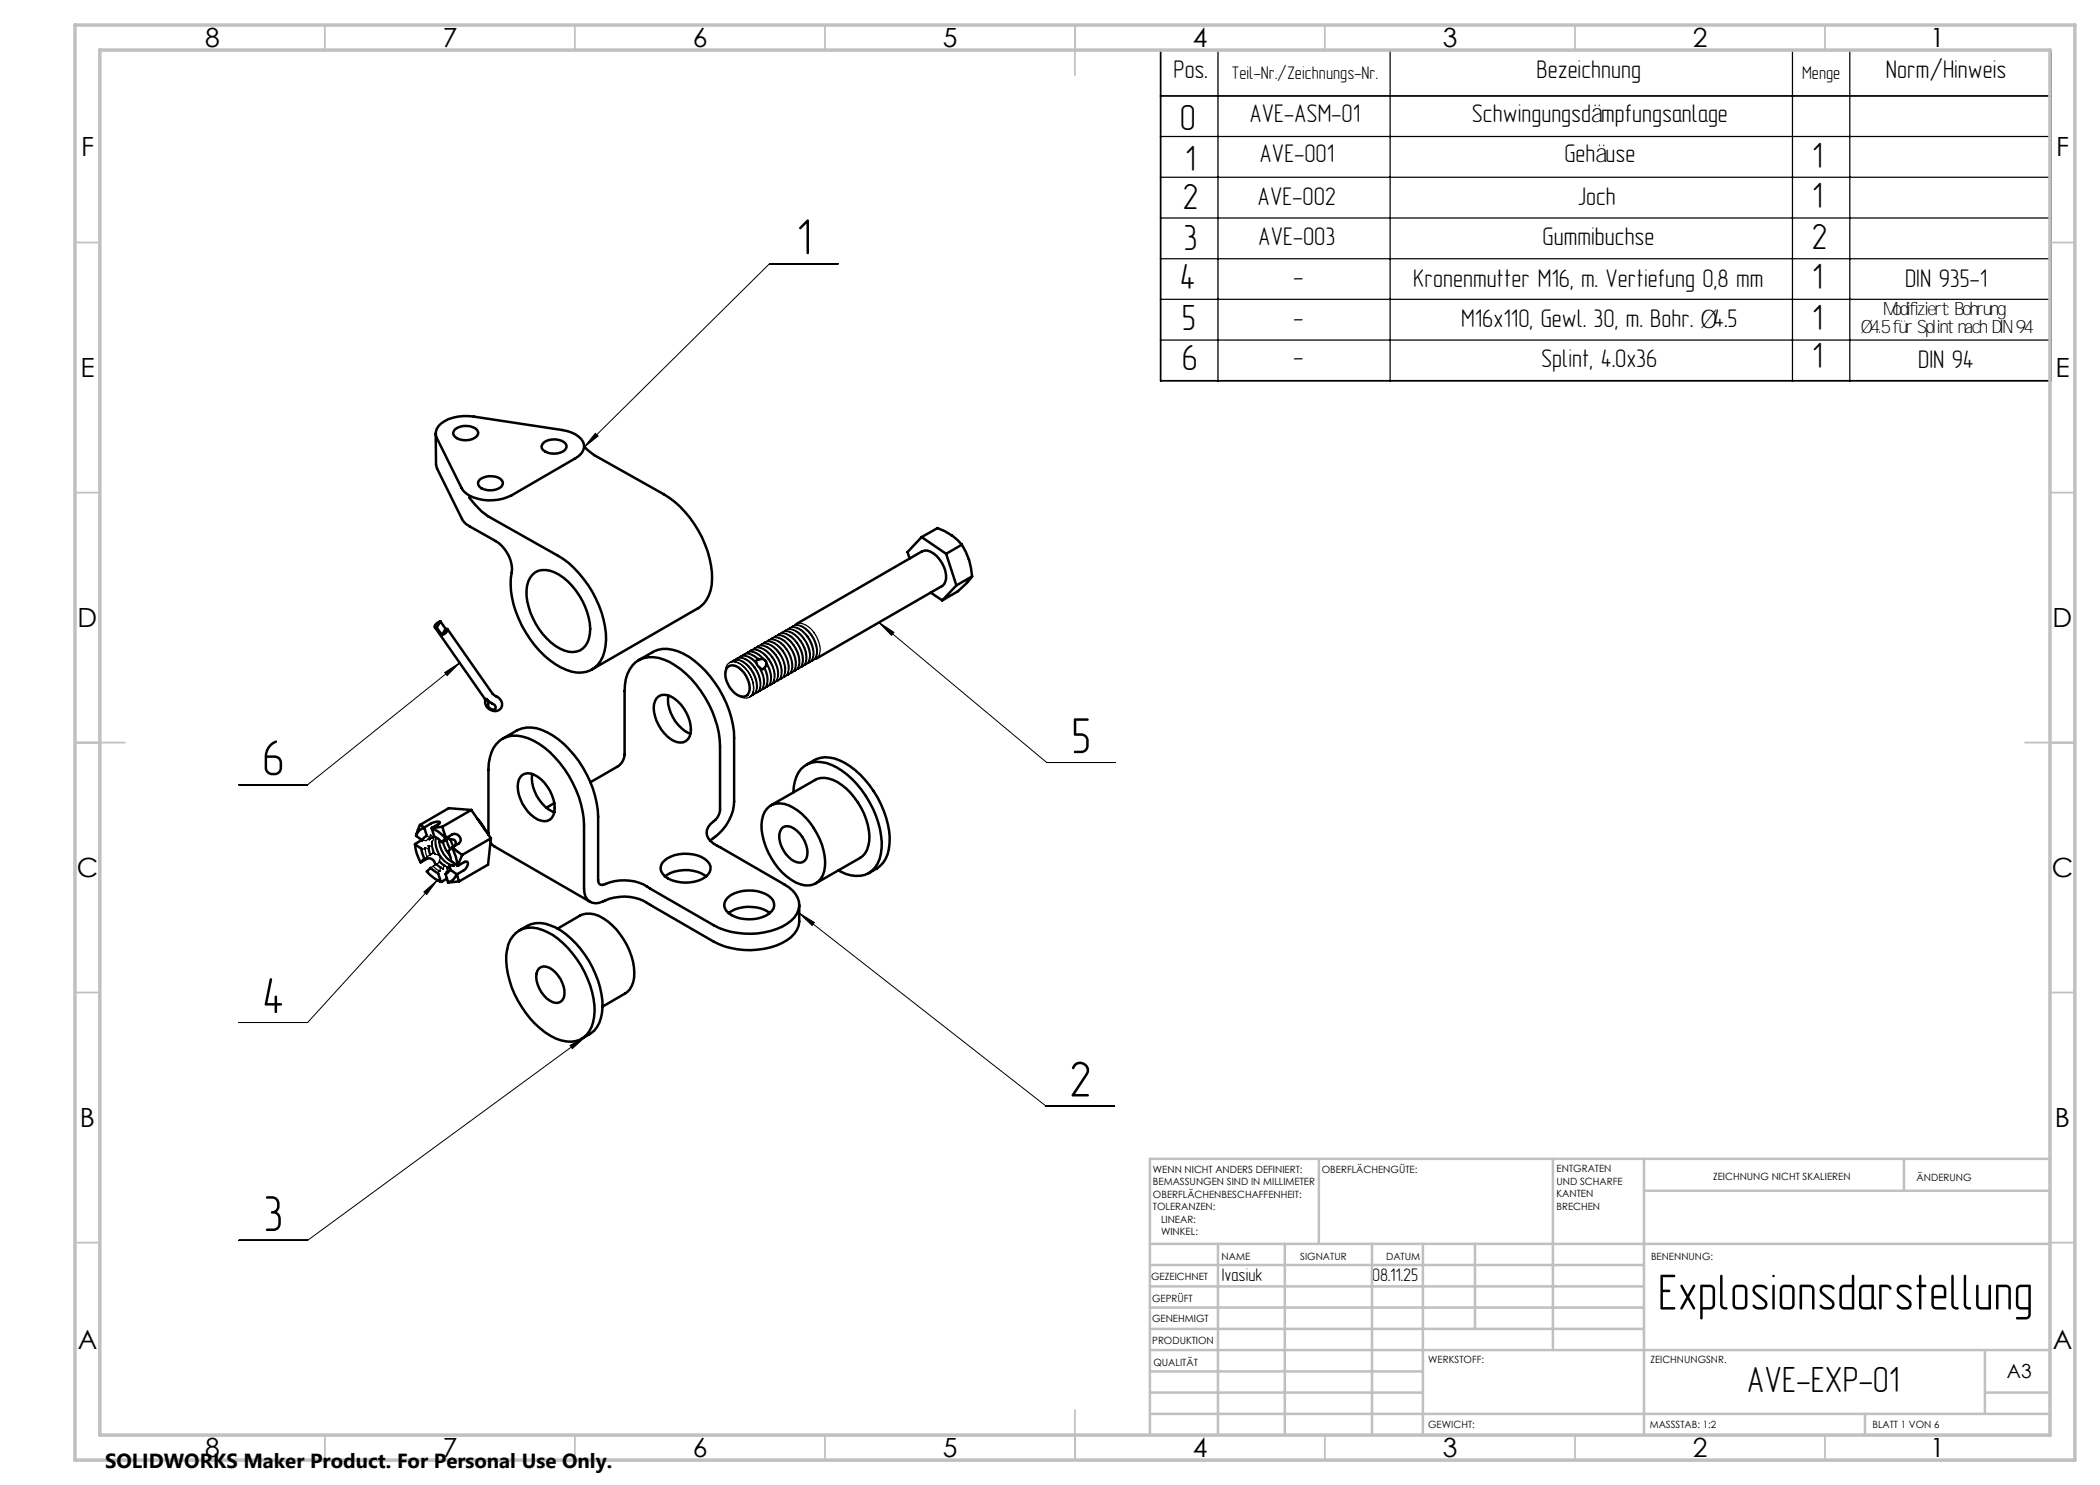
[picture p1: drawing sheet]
<svg xmlns="http://www.w3.org/2000/svg" width="420mm" height="297mm" viewBox="0 0 420 297" stroke-linecap="round" stroke-linejoin="round" font-family="sans-serif">
<g fill="none" stroke="#000" stroke-width=".25">
<path d="M243.6 10v66.2M278 10v66.2M358.5 10v66.2M370 10v66.2M232.1 27.3h178M232.1 35.5h178M232.1 43.6h178M232.1 51.7h178M232.1 59.9h178M232.1 68h178M116.8 89.2v.4M145.1 134.8v-.5a1.74 1.74 0 0 1 .8-1.8 1.74 1.74 0 0 1 2.1 .2 6.1 6.1 0 0 1 2.7 5.5 1.67 1.67 0 0 1-1.1 1.4 1.67 1.67 0 0 1-1.7-.4l-.4-.2"/>
<path d="M145.9 132.5a1.58 1.58 0 0 1 1.9 .1 5.8 5.8 0 0 1 2.8 6l-.7 .8M146.2 132.4a2.1 2.1 0 0 1 2.8 .3 6.4 6.4 0 0 1 2.3 5 1.64 1.64 0 0 1-1.1 1.5M146.5 132.2a2.11 2.11 0 0 1 2.7 .4 5.7 5.7 0 0 1 2.1 5.6l-.3 .5-.5 .4M146.9 132a2.03 2.03 0 0 1 2.8 .3 5.7 5.7 0 0 1 2.2 5.6l-.3 .5-.7 .4M147.2 131.8a2.11 2.11 0 0 1 2.7 .4 5.8 5.8 0 0 1 2.1 5.6l-.2 .5-.6 .4M147.6 131.5a1.99 1.99 0 0 1 2.7 .3 6.1 6.1 0 0 1 2.4 5.2 1.62 1.62 0 0 1-1.1 1.4M147.9 131.4a2.25 2.25 0 0 1 2.8 .5l.6 .6M148.3 131.2a1.87 1.87 0 0 1 2.6 .2l.6 .5M148.6 130.9a2.43 2.43 0 0 1 3.2 1M149 130.7a1.8 1.8 0 0 1 2.3 .1l1.2 1M149.3 130.6a2.05 2.05 0 0 1 2.6 .3l1.1 1.2M149.8 130.3a2.1 2.1 0 0 1 2.7 .4 5.7 5.7 0 0 1 2.2 5.5l-.3 .5-.7 .5"/>
<path d="M150 130.1a2.07 2.07 0 0 1 2.7 .5 5.7 5.7 0 0 1 2.1 5.5 1.18 1.18 0 0 1-.8 1M150.5 129.9a2.03 2.03 0 0 1 2.7 .4 5.7 5.7 0 0 1 2.2 5.5l-.3 .5-.7 .5M150.7 129.7a2.07 2.07 0 0 1 2.7 .5 5.8 5.8 0 0 1 2.1 5.5l-.2 .5-.6 .5M151.2 129.5a2.14 2.14 0 0 1 2.8 .4 5.8 5.8 0 0 1 2.1 5.5l-.3 .5-.6 .5M151.4 129.3a2.07 2.07 0 0 1 2.7 .5 5.7 5.7 0 0 1 2.1 5.5l-.2 .5-.6 .4M151.9 129.1a2.03 2.03 0 0 1 2.8 .4 5.7 5.7 0 0 1 2.1 5.5l-.3 .5-.6 .5M152.1 133.6a4.4 4.4 0 0 1 .4 4.2l-.6 .5M152.2 128.9a2.07 2.07 0 0 1 2.6 .5 5.8 5.8 0 0 1 2.2 5.5l-.3 .5-.6 .5M152.6 128.7a2.03 2.03 0 0 1 2.8 .3 5.8 5.8 0 0 1 2.1 5.6l-.6 .8-.3 .2M152.8 133.7a3.9 3.9 0 0 1 .1 4l-.6 .3M152.9 128.5a2.07 2.07 0 0 1 2.6 .5 5.7 5.7 0 0 1 2.2 5.5l-.3 .5-.6 .4M153 133.6a3.7 3.7 0 0 1 .1 3.9l-.5 .4"/>
<path d="M153.2 132.3a5.1 5.1 0 0 1 .9 4.4l-.8 .8M153.3 132.9a4.2 4.2 0 0 1 .5 4.1l-.8 .6M153.3 128.3a1.98 1.98 0 0 1 2.8 .4 5.7 5.7 0 0 1 2.1 5.5l-.3 .5-.6 .4M153.6 128.1a1.79 1.79 0 0 1 2 .1 6.2 6.2 0 0 1 2.9 5.3 1.85 1.85 0 0 1-.9 1.5M154 127.9a1.68 1.68 0 0 1 2.2-.1 5.8 5.8 0 0 1 2.7 6l-.3 .5-.6 .5M154.3 127.7a2.15 2.15 0 0 1 2.7 .4 5.8 5.8 0 0 1 2.1 5.6l-.3 .5-.5 .4M154.7 127.5a2.05 2.05 0 0 1 2.8 .3 5.7 5.7 0 0 1 2.1 5.6l-.3 .5-.6 .4M155 127.3a2.11 2.11 0 0 1 2.7 .4 5.7 5.7 0 0 1 2.1 5.6l-.3 .5-.5 .4M155.4 127.1a1.68 1.68 0 0 1 2.2-.1 5.7 5.7 0 0 1 2.7 6l-.2 .5-.7 .4M155.7 126.9a1.79 1.79 0 0 1 2 0 5.9 5.9 0 0 1 2.8 6l-.3 .4-.5 .5M156.1 126.6a2.08 2.08 0 0 1 2.8 .4 5.8 5.8 0 0 1 2.1 5.6l-.2 .5-.7 .4M156.4 126.5a2.11 2.11 0 0 1 2.7 .4 5.7 5.7 0 0 1 2.1 5.6l-.3 .5-.5 .4"/>
<path d="M156.8 126.3a1.98 1.98 0 0 1 2.8 .3 5.7 5.7 0 0 1 2.1 5.5l-.2 .5-.7 .5M157.1 126a1.88 1.88 0 0 1 2 .1 5.9 5.9 0 0 1 2.8 6l-.3 .4-.5 .5M157.6 125.8a1.68 1.68 0 0 1 2.1 0 6.1 6.1 0 0 1 2.9 5.4 1.66 1.66 0 0 1-1.1 1.5M157.8 125.7a2.11 2.11 0 0 1 2.7 .4 5.7 5.7 0 0 1 2.1 5.6l-.3 .4-.5 .5M158.3 125.4a1.99 1.99 0 0 1 2.7 .4 5.7 5.7 0 0 1 2.2 5.5l-.3 .5-.7 .5M158.5 125.2a2.11 2.11 0 0 1 2.7 .5 5.8 5.8 0 0 1 2.1 5.6l-.2 .4-.6 .5M159 125a1.68 1.68 0 0 1 2.1 0 6.1 6.1 0 0 1 2.9 5.3 1.66 1.66 0 0 1-1.1 1.6M97.1 140h-.1M84.1 172.5h.1M84.3 169.8h.7M84.4 168l-.1 .1M85 169.5l.6 .2"/>
<path d="M85 169.5v.3M85 169.8l.4 1.5M85.4 167.2l.6 .3M85.4 171.3l-.5 .4M85.5 167.8l.4 .2M85.6 169.7l.3 1.3M85.7 169.2l.6 .1M85.7 169.2l.1 .4M85.7 169.2l.1 .3M85.8 169.6l.3 1.3M85.8 169.6l-.2 .1M85.9 171l-.5 .3"/>
<path d="M86 167.5l-.7 .6h-.8M86.1 170.9v.1l.1-.1M86.1 170.9l-.2 .1M86.1 170.8l.1 .1M86.1 173.6l.5-.4 1.2 1M86.3 167.5l-.4 .5M86.3 169.3l.3 1.3M86.4 168.3l-.1 .1 .2 .7M86.4 168.3v.7M86.4 167.5l.2 .1M86.5 169.1l-.2 .2M86.5 169.1l.4 1.4"/>
<path d="M86.5 167.4l-.4-.4-.1 .5M86.5 167.5l-.6 .5M86.5 167.4l-.1 .1M86.6 167.6l.3-.3 .6 .4M86.6 167.5l.1 .5-.3 .3M86.6 170.6l-.4 .3M86.7 166.9v.4l-.2 .1M86.9 170.5l-.3 .1M86.9 170.5l.2 .4M86.9 167.3l-.3 .3M86.9 170.6l.2 .3M87.1 170.9l.8 .3"/>
<path d="M87.1 172.9l-.4 .3M87.1 172.9l1 .7M87.1 172.9l.2-.1 .9 .7M87.2 167.5a4.1 4.1 0 0 0 .7 3.7M87.2 175.9l.4 .2M87.3 167.6a4.9 4.9 0 0 0 3.1 5.3h.2M87.7 167.9a4.9 4.9 0 0 0 3 4.6M87.8 174.2h.2M87.8 174.2l-.2 .5M87.8 172.4l1 .8M87.8 172.4l-.4 .4M87.8 174.1l.2 .1"/>
<path d="M87.9 172.2l.1 .1M87.9 172.2l.4 .3M87.9 171.2l.9 1.1 1.1 .6M87.9 168a5.4 5.4 0 0 0 2.3 4.2M87.9 171.2l.1 .5-.1 .5M87.9 171.2h.1M88 172.3l-.2 .1M88 172.3l1 .8M88.1 173.6l-.1 .6M88.2 173.5l.5 .3M88.2 173.5l-.1 .1M88.4 173.6l.3 .2"/>
<path d="M88.5 168.4a5 5 0 0 0 1.5 2.8M88.7 168.3a5.6 5.6 0 0 0 1.3 2.7M88.8 173.2h.1M88.8 173.2l-.1 .6M89 173.1l-.2 .1M89 173.1l.6 .4M89.1 173.2l.5 .3M89.4 167.8l.7 2M89.4 173.7v.6M89.5 167.8l-.3 .2 .3 1 .5 .9M89.6 173.6l-.2 .1M89.7 167.7l.2 .1"/>
<path d="M89.7 173.5l-.3 .2M89.9 172.9l.7 .1M89.9 172.9l-.3 .6M90 173.3l.2 .3-.2 .1M90 167.8l.6 1.6M90 173.3l-.3 .2M90 173.2l-.3 .3M90 173.2v.1M90 173.7l-.4 .5-.4 .2-.1 .4M90 173.7v.2M90.2 167.9l.6 1.4M90.7 172.8l.2 .4h-.9"/>
<path d="M90.7 172.8l-.3 .4M91 172.8h-.3M91.1 169v.1"/>
</g>
<g fill="none" stroke="#000" stroke-width=".5">
<path d="M87.1 86.7l.1 6.1 .2 .9 5 10.1a3.6 3.6 0 0 0 1.5 1.5l5.3 2.9a6.7 6.7 0 0 1 3 7.4 20.5 20.5 0 0 0 10 17.9 6.2 6.2 0 0 0 6.7 .1 6.9 6.9 0 0 0 2.3-5.6 20.9 20.9 0 0 0-9.7-16.9l-13.9-7.8-1.3-1-2.5-2.8M87.7 85.2a8 8 0 0 1 7.1-1.9l17.6 2.7a5.4 5.4 0 0 1 4.2 2.4 2.6 2.6 0 0 1-1.6 3.3l-12.7 7.4a9.1 9.1 0 0 1-9.1-.4l-.9-1.1-5-10a2.21 2.21 0 0 1 .4-2.4zM91.1 85.8a3.6 3.6 0 0 1 4.4 .3 .98 .98 0 0 1-.5 1.4 3.3 3.3 0 0 1-4.3-.5l-.1-.4zM96 95.9a3.6 3.6 0 0 1 4.4 .2 1.12 1.12 0 0 1-1 1.7 3.7 3.7 0 0 1-3.5-.4 .96 .96 0 0 1 .1-1.5zM108.7 88.5a3.5 3.5 0 0 1 4.4 .3 1.15 1.15 0 0 1-.9 1.7 3.4 3.4 0 0 1-3.8-.8l-.1-.4zM116.8 89.3l2 1.7 14 7.8a21 21 0 0 1 9.6 16.9 6.7 6.7 0 0 1-2.8 5.9l-21.2 12.3M106.5 115a3.8 3.8 0 0 1 4.4-.5 13.6 13.6 0 0 1 7.1 12.3 3.6 3.6 0 0 1-5.1 3.3 13.4 13.4 0 0 1-7.5-9.9 6 6 0 0 1 1.1-5.2zM184.3 107.4l3.2-1.8a11.2 11.2 0 0 1 4.9 3.3M184.3 107.4l-2.8 3 .4 1.3M184.3 107.4l4.9 3.4M186.2 118.5l2.3 1.6M189.2 110.8l2.1 6.3"/>
<path d="M191.3 117.1l-2.8 3M192.4 108.9a13 13 0 0 1 2 6.4M192.4 108.9l-3.2 1.9M194.4 115.3l-.5 .7a15.6 15.6 0 0 1-5.4 4.1M194.4 115.3l-3.1 1.8M87 125.4l10 14.4a1.93 1.93 0 0 0 .9 2.1 1.93 1.93 0 0 0 2.3-.2 1.71 1.71 0 0 0-1.1-2.5l-.6-.5-9-12.9M87.3 125.5l1.1 1.5M88.1 124.3l-.6 .3a.83 .83 0 0 0-.5 .8l.3 .1M88.1 124.3l-.8 1.2M88.1 124.3l1 1.5M89.1 125.8h.4a1.32 1.32 0 0 1-1.1 1.2M89.1 125.8l-.7 1.2"/>
<path d="M97.3 139.8l1 .8a.83 .83 0 0 1 .7 1.2 1.09 1.09 0 0 1-1.1-.2 1.09 1.09 0 0 1-.3-1.2zM127.7 132a11.6 11.6 0 0 1 4.8-2.2 10 10 0 0 1 7.5 3.3 21.3 21.3 0 0 1 6.8 14.5v12.7a10 10 0 0 1-4.7 7.8l-.1 .1M131.3 139.7a2.49 2.49 0 0 1 3.5 0 8 8 0 0 1 3.3 6.9 2.12 2.12 0 0 1-3.3 1.6 8 8 0 0 1-4-7.4zM133.7 139.1a7.7 7.7 0 0 0 4.4 7.7M145.3 133.6a1.85 1.85 0 0 1 3 .4 4.9 4.9 0 0 1 1.5 4.6 1.4 1.4 0 0 1-2.2 .5 5.1 5.1 0 0 1-2.4-5zM151.3 132.5l.1 .5M151.6 133.2l.5 .4M151.7 131.8l-.6 .5M151.8 131.9l.6-.1a1.03 1.03 0 0 1 .9 .8 1.03 1.03 0 0 1-.5 1.1l-.5 .2M159.2 124.8l25.2-14.5a2.04 2.04 0 0 1 2.4 .4 5.8 5.8 0 0 1 2.3 5.6l-.6 .9-25.3 14.6M100.5 147.8a10.2 10.2 0 0 1 4.8-2.3 10.3 10.3 0 0 1 7.5 3.3 21.7 21.7 0 0 1 6.8 14.5v12.7a.82 .82 0 0 0 .9 1 9.3 9.3 0 0 1 9.5 .7l12.8 7.4a15.4 15.4 0 0 0 14.6-.3 4.2 4.2 0 0 0 2.2-5.2 5.6 5.6 0 0 0-2.7-2.7l-13-7.5a5.5 5.5 0 0 1-2.5-2.2 2.44 2.44 0 0 1 1.2-2.8 3.2 3.2 0 0 0 1.4-2.5v-12.6a21 21 0 0 0-10.1-16.9 6.4 6.4 0 0 0-6.8 0 7.2 7.2 0 0 0-2.2 5.8v12.7a3.1 3.1 0 0 1-1.4 2.4l-5.4 3.2M104.1 155.4a2.44 2.44 0 0 1 3.5 0 7.9 7.9 0 0 1 3.3 6.9 2.08 2.08 0 0 1-3.3 1.6 7.8 7.8 0 0 1-4-7.3z"/>
<path d="M106.4 154.8a7.6 7.6 0 0 0 4.5 7.7M158.7 158.5a6.1 6.1 0 0 1 2.9-5.8 7 7 0 0 1 6.8 1.5 19.5 19.5 0 0 1 7.9 15.4 5.6 5.6 0 0 1-3.3 5.4 6.7 6.7 0 0 1-5.3-.9M161.3 153a6.2 6.2 0 0 1 7.6-.4 19.1 19.1 0 0 1 9 16.1 6.2 6.2 0 0 1-4.2 5.9M83 168.9l1.3 .9 .6 1.9-.8 .8a8.5 8.5 0 0 1-1.1-3.6zM84 165l.9 .4M84 165l-.8 2.2M84.1 172.5l1.3-.7a1.23 1.23 0 0 1 1.6 1.2M84.3 168.1l-1.3 .8M84.9 165.6l.5 1.6-.6 .3-.3 .6-1.3-.9M84.9 165.6a2.05 2.05 0 0 0-1.7 1.6M84.9 165.4a4.4 4.4 0 0 1 2.8-1.1l.2 .1v.3l-1.5 .9M84.9 165.4v.2"/>
<path d="M85.4 174.3l.7-.7 1.5 1.1 .6 1.6a6.6 6.6 0 0 1-2.8-2zM86.4 165.7a6.6 6.6 0 0 1 2.7 2M86.4 165.7l.5 1.6 .7 .4 .8 .7M86.4 165.6v.1M87.6 176.1l.7 .3M88.2 176.3l.1 .1M88.5 165.3l.7 2.3M88.5 165.3l-2.1 .3M89.1 167.7l-.7 .7M89.2 167.6l1.3-.7a1.14 1.14 0 0 1 1.4 .4 1.14 1.14 0 0 1-.1 1.4l-1.3 .7M89.2 168l-.8 .4M89.2 167.6l-.1 .1"/>
<path d="M89.4 175.7l-1.1 .7M89.5 167.8l.3-.2 .1 .2 .3 .1a.75 .75 0 0 1 .8 .3 .75 .75 0 0 1 .1 .8M90.4 169.5a8.5 8.5 0 0 1 1.1 3.6M90.4 169.5l-.8 .7 .6 2 1.3 .9M90.5 169.4l1.9 1.6M90.5 169.4l-.1 .1M91.3 174.8a2.28 2.28 0 0 1-1.7 1.7M91.3 174.8l-1.3-.9-.5 .7-.4 .2 .5 1.7M91.3 174.8h.1M91.4 174.8l.4 1.5M91.5 173.1h.2M91.7 173.1l1.2-.7 .5-.1a1.36 1.36 0 0 1-.7 1.8l-1.3 .7"/>
<path d="M91.8 176.3l-2.2 .2M92.4 171l-.7 2.1M94.3 162l-5.8 3.3M94.3 162l3.9 5.7M94.3 162l-4.6-.4-5.7 3.4M95.5 163.7l1.6 2.3M97.7 167v-13.1a7 7 0 0 1 3-6.3 6.6 6.6 0 0 1 6 .5 21 21 0 0 1 10 15.6l.1 13.9a2.52 2.52 0 0 0 3 3 10 10 0 0 1 9.6 0l13.4 7.7a15.4 15.4 0 0 0 14.6-.2 4.7 4.7 0 0 0 2.4-3.8v-3.3M98.1 168.4l.6 .8 19.3 11.2M98.2 167.7l-5.8 3.3M98.2 167.7l-.6 5.2-5.8 3.4M110.9 160.6l-1.6 .9M132.9 172.2a7.1 7.1 0 0 1 8.6 .1 1.94 1.94 0 0 1-.4 3.1 7.4 7.4 0 0 1-8.1-.1 1.92 1.92 0 0 1-.1-3.1z"/>
<path d="M133 175.3a7.5 7.5 0 0 1 8.3 0M145.6 179.5a7.2 7.2 0 0 1 8.6 .1 1.94 1.94 0 0 1-.4 3.1 7.4 7.4 0 0 1-8.1-.1 1.92 1.92 0 0 1-.1-3.1zM153.4 161.7a3.9 3.9 0 0 1 5.2-.2 13.9 13.9 0 0 1 6.4 11.8 3.6 3.6 0 0 1-5 3.5 13.1 13.1 0 0 1-7.5-9.7 6.3 6.3 0 0 1 .9-5.4zM154.2 161.1l8.8-5.1a4.4 4.4 0 0 1 4.5 .4 13.9 13.9 0 0 1 6.3 11.8 4.3 4.3 0 0 1-1.8 3.4l-8.8 5.1M156.6 165.4a2.28 2.28 0 0 1 2.8 .8 5.5 5.5 0 0 1 1.9 5.5 1.61 1.61 0 0 1-2.4 .6 5.9 5.9 0 0 1-2.9-6zM103.2 186.6a5 5 0 0 1 5.2-.6 16.7 16.7 0 0 1 8.5 8.4 15.1 15.1 0 0 1 1.7 10.1 4.7 4.7 0 0 1-6.4 3.6 16 16 0 0 1-8.6-8 16.1 16.1 0 0 1-2.2-10.2 5.4 5.4 0 0 1 1.8-3.3zM103.8 186.1a6.2 6.2 0 0 1 7.3-.6 19.3 19.3 0 0 1 9.4 15.9 6.4 6.4 0 0 1-4.2 6.4M107.8 193.7a2.42 2.42 0 0 1 3.3 .8 5.9 5.9 0 0 1 1.7 5 1.71 1.71 0 0 1-2.8 .6 6 6 0 0 1-2.7-5.4zM111.5 185.7l4.5-2.6a4.6 4.6 0 0 1 4.7 .6 13.8 13.8 0 0 1 6.1 11.8 4.2 4.2 0 0 1-1.8 3.2l-4.5 2.6M145.7 182.6a7.2 7.2 0 0 1 8.3 0"/>
</g>
<path d="M167.7 52.7h-13.8l-37.1 36.8M119.1 86.7l.5 .5-2.8 2.3zM88.9 134.5l3-1.9-2.5 2.5zM91.9 132.6l-30.4 24.3h-13.7M175.8 124.5l3 2-.5 .6zM175.8 124.5l33.5 28h13.8M84.8 178.4l2.7-2.4-2.2 2.9zM87.5 176l-26 28.5h-13.7M159.8 182.6l3.1 1.9-.5 .6zM159.8 182.6l49.4 38.6h13.7M114 209.1l3.1-1.8-2.6 2.4zM117.1 207.3l-55.6 40.8h-13.7" fill="none" stroke="#000" stroke-width=".2"/>
<path d="M232.1 10h178v66.2h-178zM232.1 19.2h178" fill="none" stroke="#000" stroke-width=".35"/>
<g fill="none" stroke="#c0c0c0" stroke-width=".35">
<path d="M65 5v5M115 5v5M165 5v5M215 5v10M265 5v5M315 5v5M365 5v5M15 48.5h5M410 48.5h5M15 98.5h5M410 98.5h5M15 148.5h10"/>
<path d="M405 148.5h10M15 198.5h5M410 198.5h5M15 248.5h5M410 248.5h5M65 287v5M115 287v5M165 287v5M215 282v10M265 287v5M315 287v5M365 287v5"/>
</g>
<g fill="none" stroke="#c0c0c0" stroke-width=".5">
<path d="M263.8 231.8v17M310.6 231.8v38.2M328.8 231.8v55.2M328.8 238.2h81.2M380.8 231.8v6.4M410 231.8h-180v55.2M230 248.8h180M230 257.3h98.8M230 253h98.8M243.6 248.8v38.2M257 248.8v38.2M274.4 248.8v38.2"/>
<path d="M284.6 248.8v38.2M295 248.8v17M230 265.8h98.8M230 261.5h98.8M230 278.5h54.6M230 274.3h54.6M230 270h180M397 278.5h13M397 270v12.8M230 282.8h180M373 282.8v4.2"/>
</g>
<path d="M15 5h400v287h-400zM20 10h390v277h-390z" fill="none" stroke="#c0c0c0" stroke-width=".7"/>
<path d="M119.1 86.7l.5 .5-2.8 2.3zM175.8 124.5l3 2-.5 .6zM159.8 182.6l3.1 1.9-.5 .6zM114 209.1l3.1-1.8-2.6 2.4zM84.8 178.4l2.7-2.4-2.2 2.9zM88.9 134.5l3-1.9-2.5 2.5z" fill="#000"/>
<g font-size="10.2">
<text x="159.3" y="50.8">1</text>
<text x="52.4" y="155.1">6</text>
<text x="214.3" y="150.6">5</text>
<text x="52.4" y="202.6">4</text>
<text x="213.8" y="219.3">2</text>
<text x="52.7" y="246.2">3</text>
<text x="331.6" y="261.9">Explosionsdarstellung</text>
</g>
<g font-size="7.3">
<text x="236" y="26">0</text>
<text x="237.1" y="34.1">1</text>
<text x="362.4" y="33.5">1</text>
<text x="236.5" y="41.8">2</text>
<text x="362.4" y="41.6">1</text>
<text x="236.7" y="50">3</text>
<text x="362.3" y="49.7">2</text>
<text x="236" y="57.9">4</text>
<text x="362.4" y="57.8">1</text>
<text x="236.3" y="66">5</text>
<text x="362.4" y="65.9">1</text>
<text x="236.3" y="73.9">6</text>
<text x="362.4" y="73.6">1</text>
<text x="349.4" y="278.3">AVE-EXP-01</text>
</g>
<g font-size="5.3">
<text x="41" y="9.5">8</text>
<text x="88.5" y="9.5">7</text>
<text x="138.5" y="9.5">6</text>
<text x="188.5" y="9.5">5</text>
<text x="238.5" y="9.5">4</text>
<text x="288.5" y="9.5">3</text>
<text x="338.5" y="9.5">2</text>
<text x="386" y="9.5">1</text>
<text x="16.2" y="31.3">F</text>
<text x="411.2" y="31.3">F</text>
<text x="258.4" y="57">-</text>
<text x="258.4" y="65.3">-</text>
<text x="16.1" y="75.5">E</text>
<text x="258.4" y="73">-</text>
<text x="411.1" y="75.5">E</text>
<text x="15.5" y="125.5">D</text>
<text x="410.5" y="125.5">D</text>
<text x="15.4" y="175.5">C</text>
<text x="410.4" y="175.5">C</text>
<text x="16" y="225.5">B</text>
<text x="411" y="225.5">B</text>
<text x="15.5" y="269.8">A</text>
<text x="410.5" y="269.8">A</text>
<text x="41" y="291.5">8</text>
<text x="88.5" y="291.5">7</text>
<text x="138.5" y="291.5">6</text>
<text x="188.5" y="291.5">5</text>
<text x="238.5" y="291.5">4</text>
<text x="288.5" y="291.5">3</text>
<text x="338.5" y="291.5">2</text>
<text x="386" y="291.5">1</text>
</g>
<g font-size="5.1">
<text x="234.7" y="15.7">Pos.</text>
<text x="307.3" y="15.7">Bezeichnung</text>
<text x="377.2" y="15.7">Norm/Hinweis</text>
<text x="249.9" y="24.4">AVE-ASM-01</text>
<text x="294.4" y="24.4">Schwingungsdämpfungsanlage</text>
<text x="251.9" y="32.3">AVE-001</text>
<text x="312.9" y="32.3">Gehäuse</text>
<text x="251.5" y="41">AVE-002</text>
<text x="315.5" y="41">Joch</text>
<text x="251.7" y="49">AVE-003</text>
<text x="308.5" y="49">Gummibuchse</text>
<text x="282.7" y="57.3">Kronenmutter M16, m. Vertiefung 0,8 mm</text>
<text x="381" y="57.3">DIN 935-1</text>
<text x="292.2" y="65.5">M16x110, Gewl. 30, m. Bohr. Ø4.5</text>
<text x="308.2" y="73.4">Splint, 4.0x36</text>
<text x="383.6" y="73.6">DIN 94</text>
</g>
<text font-size="4.1" x="21" y="293.7">SOLIDWORKS Maker Product. For Personal Use Only.</text>
<text font-size="3.9" x="401.4" y="275.6">A3</text>
<g font-size="3.7">
<text x="376.6" y="63">M</text>
<text x="378.5" y="63">odifiziert: Bohrung</text>
<text x="372.2" y="66.5">Ø4.5 für Splint nach DIN 94</text>
</g>
<g font-size="3.6">
<text x="246.3" y="15.7">Teil-Nr./Zeichnungs-Nr.</text>
<text x="360.4" y="15.7">Menge</text>
<text x="244.4" y="256.1">Ivasiuk</text>
<text x="274.4" y="256.1">08.11.25</text>
</g>
<g font-size="2">
<text x="230.6" y="234.6">WENN NICHT ANDERS DEFINIERT:</text>
<text x="230.6" y="237.1">BEMASSUNGEN SIND IN MILLIMETER</text>
<text x="230.6" y="239.6">OBERFLÄCHENBESCHAFFENHEIT:</text>
<text x="264.4" y="234.6">OBERFLÄCHENGÜTE:</text>
<text x="311.3" y="234.5">ENTGRATEN</text>
<text x="311.3" y="237">UND SCHARFE</text>
<text x="311.3" y="239.5">KANTEN</text>
<text x="342.6" y="236">ZEICHNUNG NICHT SKALIEREN</text>
<text x="383.3" y="236.2">ÄNDERUNG</text>
<text x="230.6" y="242.1">TOLERANZEN:</text>
<text x="232.2" y="244.6">LINEAR:</text>
<text x="311.3" y="242">BRECHEN</text>
<text x="232.2" y="247.1">WINKEL:</text>
<text x="244.3" y="252">NAME</text>
<text x="260" y="251.9">SIGNATUR</text>
<text x="277.2" y="251.9">DATUM</text>
<text x="330.2" y="251.9">BENENNUNG:</text>
<text x="230.2" y="256.1">GEZEICHNET</text>
<text x="230.4" y="260.3">GEPRÜFT</text>
<text x="230.4" y="264.4">GENEHMIGT</text>
<text x="230.5" y="268.8">PRODUKTION</text>
<text x="230.7" y="273.1">QUALITÄT</text>
<text x="285.6" y="272.5">WERKSTOFF:</text>
<text x="330.1" y="272.5">ZEICHNUNGSNR.</text>
<text x="285.6" y="285.5">GEWICHT:</text>
<text x="330" y="285.5">MASSSTAB: 1:2</text>
<text x="374.5" y="285.6">BLATT 1 VON 6</text>
</g>
</svg>
